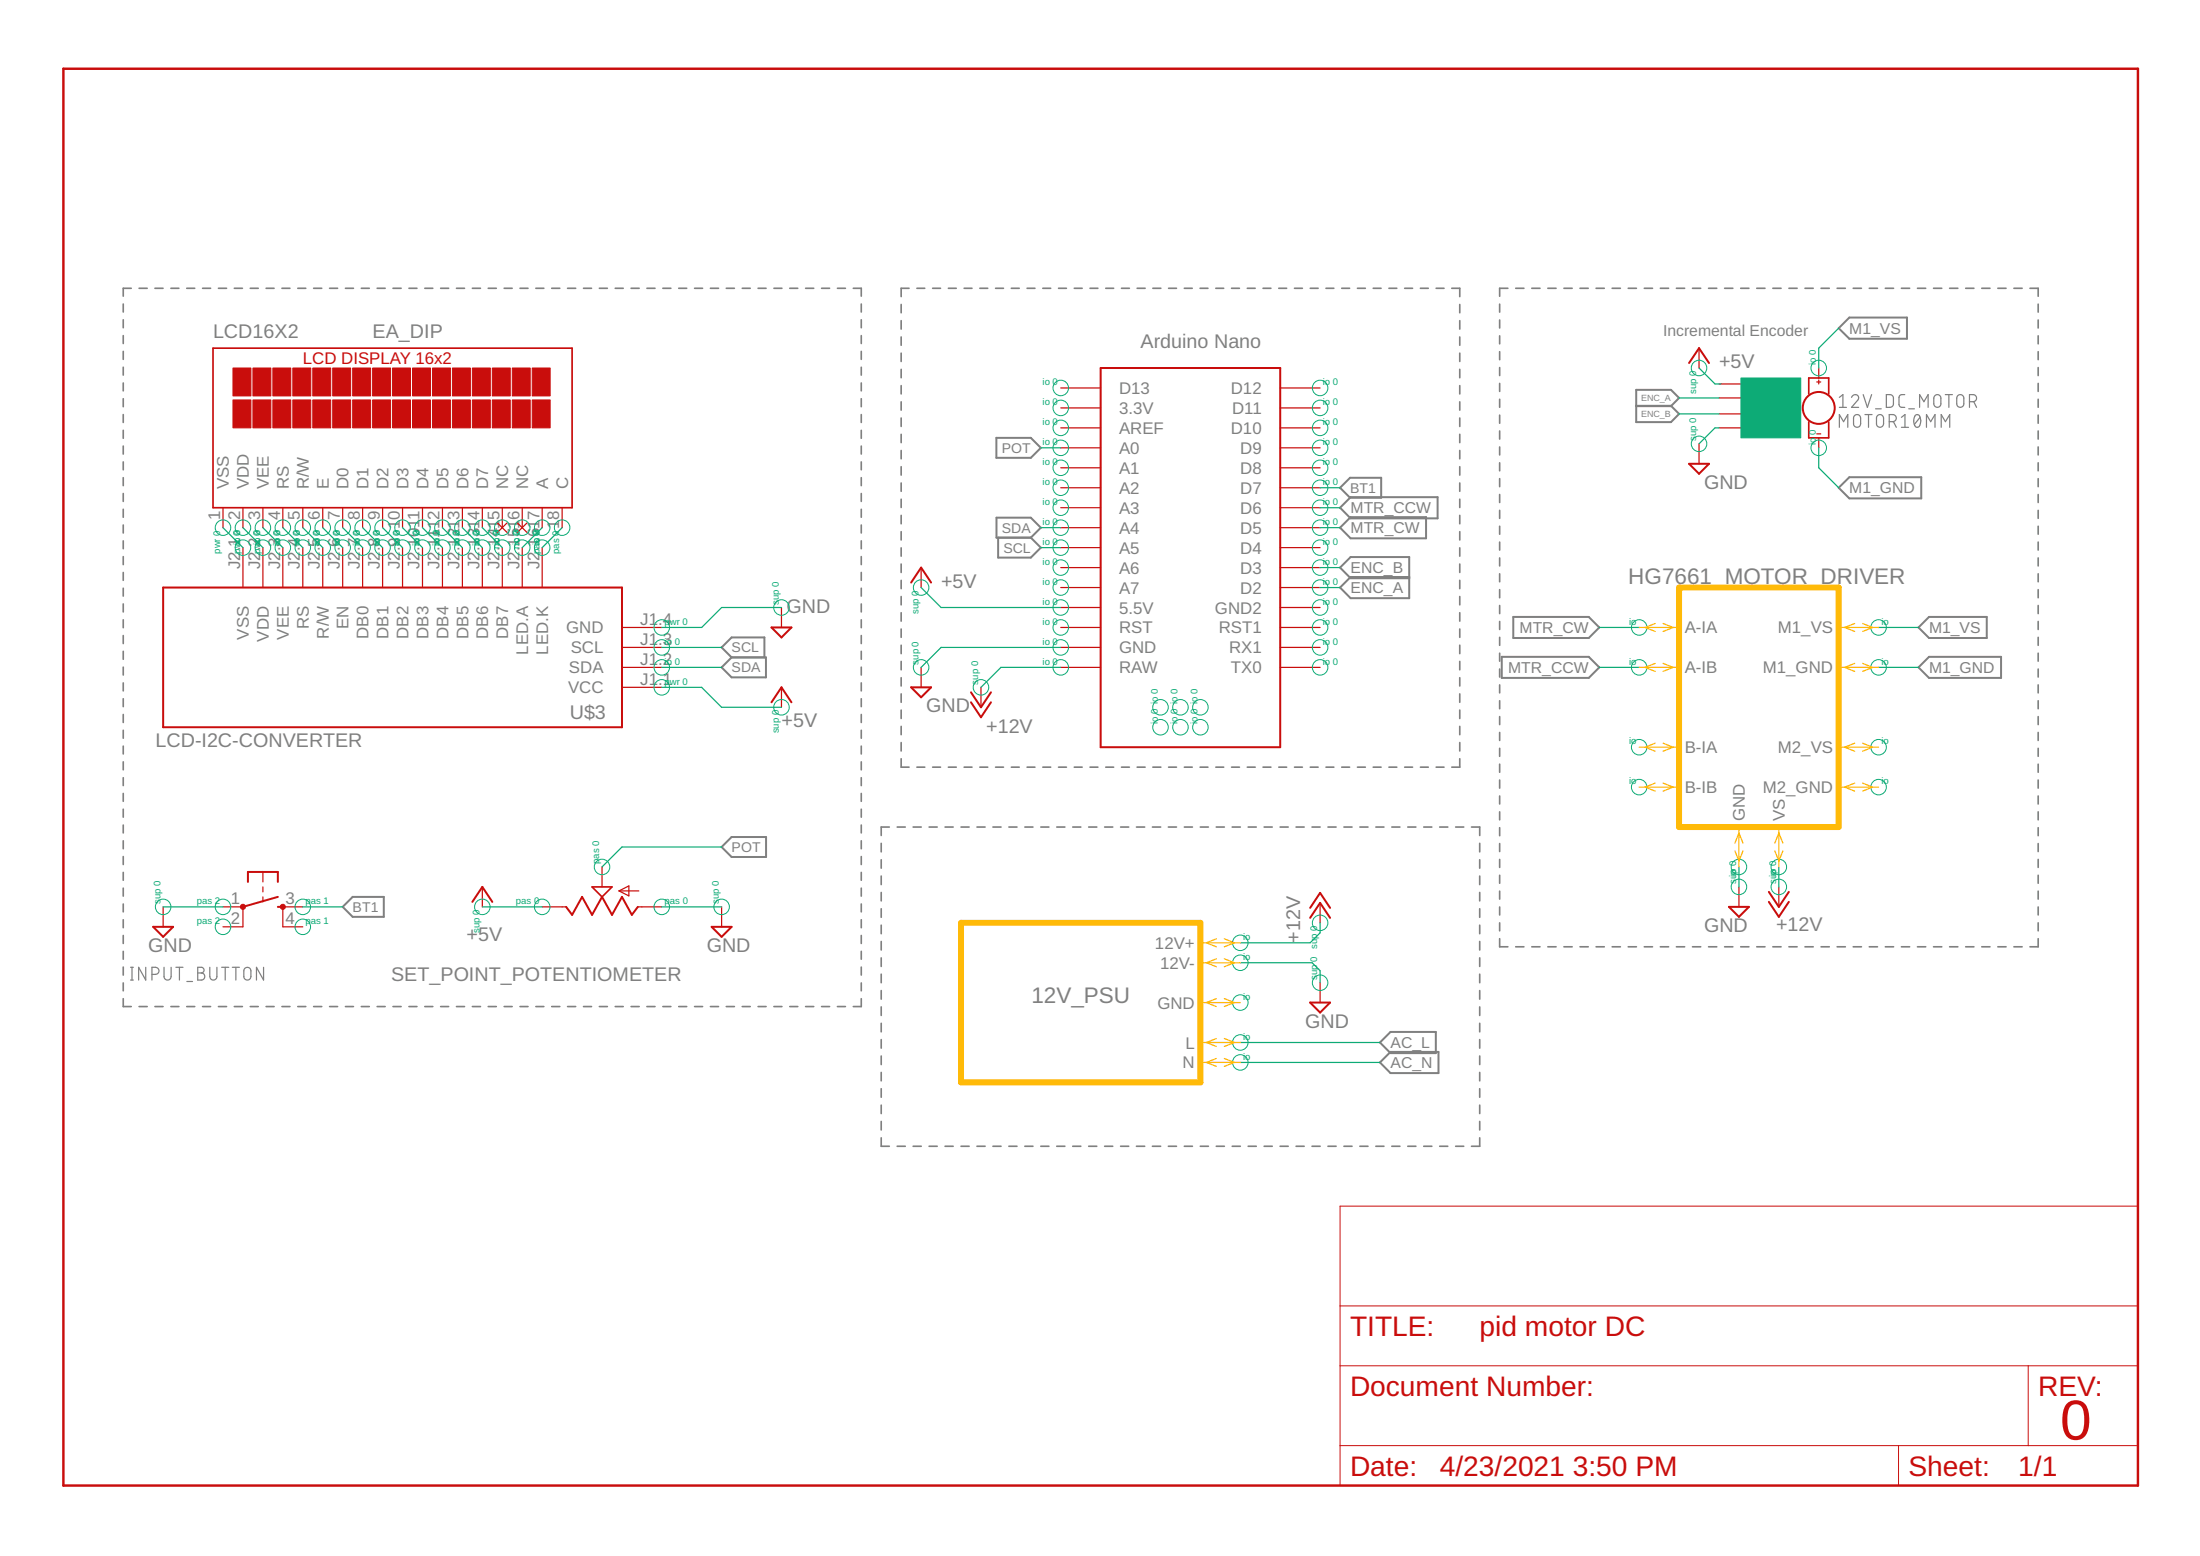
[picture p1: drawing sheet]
<svg xmlns="http://www.w3.org/2000/svg" width="420mm" height="297mm" viewBox="0 0 420 297" stroke-linecap="round" stroke-linejoin="round" font-family="sans-serif">
<g fill="none" stroke="#808080" stroke-width=".32">
<path d="M23.5 58v1.6M25.1 55h-1.6v1.5M26.6 55h1.5M29.6 55h1.5M32.6 55h1.6M35.7 55h1.5M38.7 55h1.5M41.7 55h1.6M44.7 55h1.6M47.8 55h1.5M50.8 55h1.5M53.8 55h1.6"/>
<path d="M56.9 55h1.5M59.9 55h1.5M62.9 55h1.6M66 55h1.5M69 55h1.5M72 55h1.6M75.1 55h1.5M78.1 55h1.5M81.1 55h1.6M84.2 55h1.5M87.2 55h1.5M90.2 55h1.6"/>
<path d="M93.2 55h1.6M96.3 55h1.5M99.3 55h1.5M102.3 55h1.6M105.4 55h1.5M108.4 55h1.5M111.4 55h1.6M114.5 55h1.5M117.5 55h1.5M120.5 55h1.6M123.5 55h1.6M126.6 55h1.5"/>
<path d="M129.6 55h1.5M132.7 55h1.5M135.7 55h1.5M138.7 55h1.6M141.8 55h1.5M144.8 55h1.5M147.8 55h1.5M150.8 55h1.6M153.9 55h1.5M156.9 55h1.5M159.9 55h1.6M163 55h1.5v1.5"/>
<path d="M164.5 58v1.6M172.1 58.1v1.6M173.6 55h-1.5v1.6M175.1 55h1.5M178.1 55h1.5M181.1 55h1.5M184.1 55h1.5M187.1 55h1.5M190.1 55h1.5M193.1 55h1.5M196.2 55h1.5M199.2 55h1.5"/>
<path d="M202.2 55h1.5M205.2 55h1.5M208.2 55h1.5M211.2 55h1.5M214.2 55h1.5M217.2 55h1.5M220.2 55h1.5M223.2 55h1.5M226.2 55h1.5M229.2 55h1.5M232.2 55h1.5M235.2 55h1.5"/>
<path d="M238.2 55h1.5M241.2 55h1.5M244.2 55h1.5M247.2 55h1.5M250.2 55h1.5M253.2 55h1.5M256.2 55h1.5M259.2 55h1.6M262.3 55h1.5M265.3 55h1.5M268.3 55h1.5M271.3 55h1.5"/>
<path d="M274.3 55h1.5M277.3 55h1.5v1.6M278.8 58.1v1.6M286.4 58.1v1.5M288 55h-1.6v1.6M289.5 55h1.5M292.5 55h1.6M295.6 55h1.6M298.7 55h1.5M301.8 55h1.5M304.8 55h1.6M307.9 55h1.6"/>
<path d="M311 55h1.5M314 55h1.6M317.1 55h1.6M320.2 55h1.5M323.2 55h1.6M326.3 55h1.6M329.4 55h1.5M332.4 55h1.6M335.5 55h1.6M338.6 55h1.5M341.7 55h1.5M344.7 55h1.6"/>
<path d="M347.8 55h1.6M350.9 55h1.5M353.9 55h1.6M357 55h1.6M360.1 55h1.5M363.1 55h1.6M366.2 55h1.6M369.3 55h1.5M372.3 55h1.6M375.4 55h1.6M378.5 55h1.5M381.6 55h1.5"/>
<path d="M384.6 55h1.6M387.7 55h1.6v1.6M389.3 58.1v1.5M23.5 61v1.6M23.5 64.1v1.5M23.5 67.1v1.5M23.5 70.1v1.5M23.5 73.1v1.5M23.5 76.1v1.5M23.5 79.1v1.5M164.5 61v1.6M164.5 64.1v1.5"/>
<path d="M164.5 67.1v1.5M164.5 70.1v1.5M164.5 73.1v1.5M164.5 76.1v1.5M164.5 79.1v1.5M172.1 61.2v1.6M172.1 64.3v1.6M172.1 67.4v1.6M172.1 70.5v1.6M172.1 73.6v1.6M172.1 76.7v1.6M172.1 79.8v1.6"/>
<path d="M278.8 61.2v1.6M278.8 64.3v1.6M278.8 67.4v1.6M278.8 70.5v1.6M278.8 73.6v1.6M278.8 76.7v1.6M278.8 79.8v1.6M286.4 61.1v1.5M286.4 64.1v1.5M286.4 67.1v1.6M286.4 70.2v1.5M286.4 73.2v1.5"/>
<path d="M286.4 76.2v1.5M286.4 79.2v1.6M389.3 61.1v1.5M389.3 64.1v1.5M389.3 67.1v1.6M389.3 70.2v1.5M389.3 73.2v1.5M389.3 76.2v1.5M389.3 79.2v1.6M23.5 82.1v1.6M23.5 85.2v1.5M23.5 88.2v1.5"/>
<path d="M23.5 91.2v1.5M23.5 94.2v1.5M23.5 97.2v1.5M164.5 82.1v1.6M164.5 85.2v1.5M164.5 88.2v1.5M164.5 91.2v1.5M164.5 94.2v1.5M164.5 97.2v1.5M172.1 82.9v1.6M172.1 86v1.6M172.1 89.1v1.6"/>
<path d="M172.1 92.2v1.6M172.1 95.3v1.6M172.1 98.4v1.6M278.8 82.9v1.6M278.8 86v1.6M278.8 89.1v1.6M278.8 92.2v1.6M278.8 95.3v1.6M278.8 98.4v1.6M286.4 82.3v1.5M286.4 85.3v1.5M286.4 88.3v1.6"/>
<path d="M286.4 91.4v1.5M286.4 94.4v1.5M286.4 97.4v1.6M389.3 82.3v1.5M389.3 85.3v1.5M389.3 88.3v1.6M389.3 91.4v1.5M389.3 94.4v1.5M389.3 97.4v1.6M23.5 100.2v1.5M23.5 103.3v1.5M23.5 106.3v1.5"/>
<path d="M23.5 109.3v1.5M23.5 112.3v1.5M23.5 115.3v1.5M23.5 118.3v1.5M164.5 100.2v1.5M164.5 103.3v1.5M164.5 106.3v1.5M164.5 109.3v1.5M164.5 112.3v1.5M164.5 115.3v1.5M164.5 118.3v1.5M172.1 101.5v1.6"/>
<path d="M172.1 104.6v1.6M172.1 107.7v1.6M172.1 110.8v1.6M172.1 113.9v1.6M172.1 117v1.6M278.8 101.5v1.6M278.8 104.6v1.6M278.8 107.7v1.6M278.8 110.8v1.6M278.8 113.9v1.6M278.8 117v1.6M286.4 100.5v1.5"/>
<path d="M286.4 103.5v1.5M286.4 106.5v1.5M286.4 109.5v1.6M286.4 112.6v1.5M286.4 115.6v1.5M286.4 118.6v1.6M389.3 100.5v1.5M389.3 103.5v1.5M389.3 106.5v1.5M389.3 109.5v1.6M389.3 112.6v1.5M389.3 115.6v1.5"/>
<path d="M389.3 118.6v1.6M23.5 121.3v1.6M23.5 124.3v1.6M23.5 127.4v1.5M23.5 130.4v1.5M23.5 133.4v1.5M23.5 136.4v1.5M23.5 139.4v1.5M164.5 121.3v1.6M164.5 124.3v1.6M164.5 127.4v1.5M164.5 130.4v1.5"/>
<path d="M164.5 133.4v1.5M164.5 136.4v1.5M164.5 139.4v1.5M172.1 120.1v1.6M172.1 123.2v1.6M172.1 126.3v1.6M172.1 129.4v1.6M172.1 132.5v1.6M172.1 135.6v1.6M172.1 138.7v1.6M278.8 120.1v1.6M278.8 123.2v1.6"/>
<path d="M278.8 126.3v1.6M278.8 129.4v1.6M278.8 132.5v1.6M278.8 135.6v1.6M278.8 138.7v1.6M286.4 121.7v1.5M286.4 124.7v1.5M286.4 127.7v1.5M286.4 130.7v1.6M286.4 133.8v1.5M286.4 136.8v1.5M286.4 139.8v1.6"/>
<path d="M389.3 121.7v1.5M389.3 124.7v1.5M389.3 127.7v1.5M389.3 130.7v1.6M389.3 133.8v1.5M389.3 136.8v1.5M389.3 139.8v1.6M23.5 142.4v1.5M23.5 145.4v1.6M23.5 148.5v1.5M23.5 151.5v1.5M23.5 154.5v1.5"/>
<path d="M23.5 157.5v1.5M164.5 142.4v1.5M164.5 145.4v1.6M164.5 148.5v1.5M164.5 151.5v1.5M164.5 154.5v1.5M164.5 157.5v1.5M169.8 157.9h-1.5v1.6M171.3 157.9h1.6M172.1 141.8v1.6M172.1 144.8v1.7h1.5M174.4 157.9h1.5"/>
<path d="M175.1 146.5h1.5M177.4 157.9h1.6M178.1 146.5h1.5M180.5 157.9h1.5M181.1 146.5h1.5M183.5 157.9h1.6M184.1 146.5h1.5M186.6 157.9h1.5M187.1 146.5h1.5M189.6 157.9h1.6M190.1 146.5h1.5M192.7 157.9h1.5"/>
<path d="M193.1 146.5h1.5M195.7 157.9h1.6M196.2 146.5h1.5M198.8 157.9h1.5M199.2 146.5h1.5M201.8 157.9h1.6M202.2 146.5h1.5M204.9 157.9h1.5M205.2 146.5h1.5M207.9 157.9h1.6M208.2 146.5h1.5M211 157.9h1.5"/>
<path d="M211.2 146.5h1.5M214 157.9h1.6M214.2 146.5h1.5M217 157.9h1.6M217.2 146.5h1.5M220.1 157.9h1.6M220.2 146.5h1.5M223.1 157.9h1.6M223.2 146.5h1.5M226.2 157.9h1.5M226.2 146.5h1.5M229.2 146.5h1.5"/>
<path d="M229.2 157.9h1.6M232.2 146.5h1.5M232.3 157.9h1.5M235.2 146.5h1.5M235.3 157.9h1.6M238.2 146.5h1.5M238.4 157.9h1.5M241.2 146.5h1.5M241.4 157.9h1.6M244.2 146.5h1.5M244.5 157.9h1.5M247.2 146.5h1.5"/>
<path d="M247.5 157.9h1.6M250.2 146.5h1.5M250.6 157.9h1.5M253.2 146.5h1.5M253.6 157.9h1.6M256.2 146.5h1.5M256.7 157.9h1.5M259.2 146.5h1.6M259.7 157.9h1.6M262.3 146.5h1.5M262.8 157.9h1.5M265.3 146.5h1.5"/>
<path d="M265.8 157.9h1.6M268.3 146.5h1.5M268.9 157.9h1.5M271.3 146.5h1.5M271.9 157.9h1.6M274.3 146.5h1.5M275 157.9h1.5M278 157.9h1.5M278.8 141.8v1.6M278.8 144.8v1.7h-1.5M281 157.9h1.6v1.6M286.4 142.9v1.5"/>
<path d="M286.4 145.9v1.5M286.4 148.9v1.6M286.4 152v1.5M286.4 155v1.5M286.4 158v1.5M389.3 142.9v1.5M389.3 145.9v1.5M389.3 148.9v1.6M389.3 152v1.5M389.3 155v1.5M389.3 158v1.5M23.5 160.5v1.5"/>
<path d="M23.5 163.5v1.5M23.5 166.5v1.5M23.5 169.5v1.6M23.5 172.6v1.5M23.5 175.6v1.5M23.5 178.6v1.5M164.5 160.5v1.5M164.5 163.5v1.5M164.5 166.5v1.5M164.5 169.5v1.6M164.5 172.6v1.5M164.5 175.6v1.5"/>
<path d="M164.5 178.6v1.5M168.3 161v1.6M168.3 164.1v1.6M168.3 167.2v1.7M168.3 170.4v1.6M168.3 173.5v1.6M168.3 176.6v1.6M168.3 179.7v1.7M282.6 161v1.6M282.6 164.1v1.6M282.6 167.2v1.7M282.6 170.4v1.6"/>
<path d="M282.6 173.5v1.6M282.6 176.6v1.6M282.6 179.7v1.7M286.4 161v1.6M286.4 164.1v1.5M286.4 167.1v1.5M286.4 170.1v1.5M286.4 173.1v1.6M286.4 176.2v1.5M286.4 179.2v1.5h1.6M389.3 161v1.6M389.3 164.1v1.5"/>
<path d="M389.3 167.1v1.5M389.3 170.1v1.5M389.3 173.1v1.6M389.3 176.2v1.5M389.3 179.2v1.5h-1.6M23.5 181.6v1.5M23.5 184.6v1.5M23.5 187.6v1.5M23.5 190.6v1.6h1.6M26.6 192.2h1.5M29.6 192.2h1.5M32.6 192.2h1.6"/>
<path d="M35.7 192.2h1.5M38.7 192.2h1.5M41.7 192.2h1.6M44.7 192.2h1.6M47.8 192.2h1.5M50.8 192.2h1.5M53.8 192.2h1.6M56.9 192.2h1.5M59.9 192.2h1.5M62.9 192.2h1.6M66 192.2h1.5M69 192.2h1.5"/>
<path d="M72 192.2h1.6M75.1 192.2h1.5M78.1 192.2h1.5M81.1 192.2h1.6M84.2 192.2h1.5M87.2 192.2h1.5M90.2 192.2h1.6M93.2 192.2h1.6M96.3 192.2h1.5M99.3 192.2h1.5M102.3 192.2h1.6M105.4 192.2h1.5"/>
<path d="M108.4 192.2h1.5M111.4 192.2h1.6M114.5 192.2h1.5M117.5 192.2h1.5M120.5 192.2h1.6M123.5 192.2h1.6M126.6 192.2h1.5M129.6 192.2h1.5M132.7 192.2h1.5M135.7 192.2h1.5M138.7 192.2h1.6M141.8 192.2h1.5"/>
<path d="M144.8 192.2h1.5M147.8 192.2h1.5M150.8 192.2h1.6M153.9 192.2h1.5M156.9 192.2h1.5M159.9 192.2h1.6M164.5 181.6v1.5M164.5 184.6v1.5M164.5 187.6v1.5M164.5 190.6v1.6h-1.5M168.3 182.9v1.6M168.3 186v1.6"/>
<path d="M168.3 189.1v1.6M168.3 192.2v1.6M168.3 195.3v1.7M168.3 198.5v1.6M282.6 182.9v1.6M282.6 186v1.6M282.6 189.1v1.6M282.6 192.2v1.6M282.6 195.3v1.7M282.6 198.5v1.6M289.5 180.7h1.5M292.5 180.7h1.6"/>
<path d="M295.6 180.7h1.6M298.7 180.7h1.5M301.8 180.7h1.5M304.8 180.7h1.6M307.9 180.7h1.6M311 180.7h1.5M314 180.7h1.6M317.1 180.7h1.6M320.2 180.7h1.5M323.2 180.7h1.6M326.3 180.7h1.6M329.4 180.7h1.5"/>
<path d="M332.4 180.7h1.6M335.5 180.7h1.6M338.6 180.7h1.5M341.7 180.7h1.5M344.7 180.7h1.6M347.8 180.7h1.6M350.9 180.7h1.5M353.9 180.7h1.6M357 180.7h1.6M360.1 180.7h1.5M363.1 180.7h1.6M366.2 180.7h1.6"/>
<path d="M369.3 180.7h1.5M372.3 180.7h1.6M375.4 180.7h1.6M378.5 180.7h1.5M381.6 180.7h1.5M384.6 180.7h1.6M168.3 201.6v1.6M168.3 204.7v1.6M168.3 207.8v1.7M168.3 211v1.6M168.3 214.1v1.6M168.3 217.2v1.6h1.5"/>
<path d="M171.3 218.8h1.6M174.4 218.8h1.5M177.4 218.8h1.6M180.5 218.8h1.5M183.5 218.8h1.6M186.6 218.8h1.5M189.6 218.8h1.6M192.7 218.8h1.5M195.7 218.8h1.6M198.8 218.8h1.5M201.8 218.8h1.6M204.9 218.8h1.5"/>
<path d="M207.9 218.8h1.6M211 218.8h1.5M214 218.8h1.6M217 218.8h1.6M220.1 218.8h1.6M223.1 218.8h1.6M226.2 218.8h1.5M229.2 218.8h1.6M232.3 218.8h1.5M235.3 218.8h1.6M238.4 218.8h1.5M241.4 218.8h1.6"/>
<path d="M244.5 218.8h1.5M247.5 218.8h1.6M250.6 218.8h1.5M253.6 218.8h1.6M256.7 218.8h1.5M259.7 218.8h1.6M262.8 218.8h1.5M265.8 218.8h1.6M268.9 218.8h1.5M271.9 218.8h1.6M275 218.8h1.5M278 218.8h1.5"/>
<path d="M282.6 201.6v1.6M282.6 204.7v1.6M282.6 207.8v1.7M282.6 211v1.6M282.6 214.1v1.6M282.6 217.2v1.6h-1.6"/>
</g>
<g fill="none" stroke="#808080" stroke-width=".23">
<path d="M351.3 75.9l.7-.6v2.5M351.3 77.8h1.3M353.6 75.9a.67 .67 0 0 1 1-.5 .67 .67 0 0 1 .2 1l-1.2 1.4h1.4M354.1 79.4a.68 .68 0 0 1 .8-.2 .68 .68 0 0 1 .4 .6v1.1a.68 .68 0 0 1-.6 .7 .68 .68 0 0 1-.7-.7zM355.8 75.3l.8 2.5 .8-2.5M356.2 79.1h1.3M356.8 79.1v2.5M358.2 78h1.1M358.5 79.4a.68 .68 0 0 1 .8-.2 .68 .68 0 0 1 .4 .6v1.1a.68 .68 0 0 1-.6 .7 .68 .68 0 0 1-.7-.7zM360.3 75.3l.8 .1 .4 .2 .1 .4-.1 1.5a1.19 1.19 0 0 1-1.2 .3zM363.1 79.7l.7-.6v2.5M363.8 75.3l-.7 .1-.3 .1-.1 .4 .1 1.6 .3 .2 .7 .1"/>
<path d="M364.5 78h1.1M365.8 79.3a.56 .56 0 0 1 .6-.1 .56 .56 0 0 1 .3 .6 1.4 1.4 0 0 1-.5 1.8 1.13 1.13 0 0 1-.7-1.5zM366.6 77.8v-2.5l.8 1.4 .8-1.4v2.5M366.7 79.7l-1.1 1.3M369.5 75.6a.66 .66 0 0 1 .7-.2 .66 .66 0 0 1 .5 .6v1.1a.68 .68 0 0 1-.7 .7 .68 .68 0 0 1-.7-.7v-1.1zM371.5 75.3h1.4M372.2 75.3v2.5M373.8 75.6a.68 .68 0 0 1 .8-.2 .68 .68 0 0 1 .5 .6v1.1a.68 .68 0 0 1-.7 .7 .68 .68 0 0 1-.7-.7zM376.1 76.7a1.19 1.19 0 0 0 1.3-.3l.1-.6-.3-.3-1.1-.2v2.5M377 76.7l.5 1.1M351.3 81.6v-2.5l.8 1.4 .8-1.4v2.5M360.8 80.5a1.19 1.19 0 0 0 1.2-.3l.2-.4-.2-.4-.3-.2-.9-.1v2.5"/>
<path d="M361.6 80.5l.6 1.1M363.1 81.6h1.4M367.9 81.6v-2.5l.8 1.4 .8-1.4v2.5M370.7 81.6v-2.5l.8 1.4 .9-1.4v2.5M24.9 187.1h.6M24.9 184.7h.6M25.2 184.7v2.4M27.8 184.7v2.4l-1.3-2.4v2.4M29 186a1.18 1.18 0 0 0 1.2-.3 .67 .67 0 0 0 .1-.7 .67 .67 0 0 0-.6-.3h-.7v2.4M31.3 184.7v1.7a.68 .68 0 0 0 .7 .7 .68 .68 0 0 0 .7-.7v-1.7M33.6 184.7h1.3M34.3 184.7v2.4"/>
<path d="M35.7 187.4h1.1M37.8 184.7h.6a.54 .54 0 0 1 .6 .5 .54 .54 0 0 1-.6 .5 .68 .68 0 0 1 .7 .7 .68 .68 0 0 1-.7 .7h-.6zM37.8 185.7h.6M40.1 184.7v1.7a.68 .68 0 0 0 .6 .7 .68 .68 0 0 0 .7-.7v-1.7M42.3 184.7h1.4M43 184.7v2.4M44.4 184.7h1.3M45 184.7v2.4M46.7 184.9a.68 .68 0 0 1 .8-.2 .68 .68 0 0 1 .4 .6v1.1a.68 .68 0 0 1-.7 .7 .68 .68 0 0 1-.6-.7zM50.3 184.7v2.4l-1.3-2.4v2.4"/>
</g>
<g fill="none" stroke="#808080" stroke-width=".38">
<path d="M312.5 77.5h6.6l1.6 1.5-1.6 1.6h-6.6v-6.2h6.6l1.6 1.6-1.6 1.5h-6.6M351.2 62.7l2-2.1h11v4.1h-11zM190.3 83.6h6.6l1.9 1.9-1.9 1.9h-6.6zM190.3 98.8h6.6l1.9 1.9-1.9 1.9h-6.6zM255.9 93.1l1.9-1.9h6v3.8h-6zM255.9 96.9l2-2h16.7v4.1h-16.7zM351.2 93.1l2-2h13.7v4h-13.7zM190.6 102.6v3.8h6.3l1.9-1.9-1.9-1.9M255.9 100.7l2-2h14.5v4.1h-14.5zM269.1 110.2h-11.2l-2 2 2 2h11.2v-7.9h-11.2l-2 2.1 2 2h11.2M289 117.8h14.4l2 2-2 2h-14.4zM366.4 119.8l2-2h11v4h-11z"/>
<path d="M137.8 127.4l1.9-1.9h6.6v3.8h-6.6zM139.7 125.5l-1.9-1.9 1.9-1.9h6.3v3.8M286.8 125.4h16.6l2 2-2 2h-16.6zM366.4 127.4l2-2h13.8v4h-13.8zM65.4 173.1l2-1.9h5.9v3.8h-5.9zM137.8 161.7l1.9-1.9h6.6v3.8h-6.6zM263.5 199l2.1-2h8.6v4h-8.6zM263.5 202.8l2.1-2h9.1v4.1h-9.1z"/>
</g>
<g fill="none" stroke="#c90d0c" stroke-width=".23">
<path d="M202.6 77.9h7.6M202.6 74.1h7.6M244.5 77.9h7.6M244.5 74.1h7.6M324.5 66.5v3.8M328.3 73.3h4.2M328.3 76h4.2M328.3 79h4.2M347 72.9h.7M347.3 70.3v1.9M347.3 72.5v.8M42.6 96.9v3.8"/>
<path d="M46.4 96.9v3.8M50.2 96.9v3.8M54 96.9v3.8M57.8 96.9v3.8M61.6 96.9v3.8M65.4 96.9v3.8M69.3 96.9v3.8M73.1 96.9v3.8M76.9 96.9v3.8M80.7 96.9v3.8M84.5 96.9v3.8M88.3 96.9v3.8"/>
<path d="M92.1 96.9v3.8M95 99.8l1.8 1.8M95.9 96.9v3.8M96.8 99.8l-1.8 1.8M98.8 99.8l1.8 1.8M99.7 96.9v3.8M100.6 99.8l-1.8 1.8M103.5 96.9v3.8M107.4 96.9v3.8M202.6 81.7h7.6M202.6 96.9h7.6M202.6 93.1h7.6"/>
<path d="M202.6 89.3h7.6M202.6 85.5h7.6M244.5 81.7h7.6M244.5 96.9h7.6M244.5 93.1h7.6M244.5 89.3h7.6M244.5 85.5h7.6M324.5 84.7v3.8M328.3 81.7h4.2M347 82.8h.7M347.3 83.6v1.9M46.4 104.5v7.7"/>
<path d="M50.2 104.5v7.7M54 104.5v7.7M57.8 104.5v7.7M61.6 104.5v7.7M65.4 104.5v7.7M69.3 104.5v7.7M73.1 104.5v7.7M76.9 104.5v7.7M80.7 104.5v7.7M84.5 104.5v7.7M88.3 104.5v7.7M92.1 104.5v7.7"/>
<path d="M95.9 104.5v7.7M99.7 104.5v7.7M103.5 104.5v7.7M118.8 119.8h7.6M149.2 116v3.8M175.9 108.4v3.8M202.6 119.8h7.6M202.6 116h7.6M202.6 112.2h7.6M202.6 108.4h7.6M202.6 104.5h7.6M202.6 100.7h7.6"/>
<path d="M244.5 119.8h7.6M244.5 116h7.6M244.5 112.2h7.6M244.5 108.4h7.6M244.5 104.5h7.6M244.5 100.7h7.6M118.8 127.4h7.6M118.8 123.6h7.6M118.8 131.2h7.6M149.2 131.2v3.8M175.9 127.4v3.8M187.3 131.2v3.8"/>
<path d="M202.6 127.4h7.6M202.6 123.6h7.6M244.5 127.4h7.6M244.5 123.6h7.6M31.2 173.1v3.8M42.6 173.1h3.8v3.8h-3.8M50.2 166.5v1.9M50.2 169.3v1M50.2 171.2v1M57.8 173.1h-3.8v3.8h3.8M92.1 169.3v3.8M103.5 173.1h4.6"/>
<path d="M115 165.5v3.8M118.2 170.1h3.8M118.2 170.1l1.9-1v1.9zM121.8 173.1h4.6M137.8 173.1v3.8M252.1 172.4v3.8M332.1 169.3v3.8M339.7 169.3v3.8M252.1 187.6v3.8"/>
</g>
<g fill="none" stroke="#c90d0c" stroke-width=".38">
<path d="M210.2 70.3h34.3v72.3h-34.3zM322.6 69.3l1.9-2.8 1.9 2.8M322.6 88.5h3.8l-1.9 1.9zM31.2 112.2h87.6v26.6h-87.6zM147.3 119.8h3.9l-2 1.9zM174 111.2l1.9-2.8 1.9 2.8M147.3 134.1l1.9-2.9 2 2.9M174 131.2h3.8l-1.9 1.9zM185.4 132.2l1.9 2.8 2-2.8M185.4 134.1l1.9 2.8 2-2.8M29.3 176.9h3.8l-1.9 1.9zM47.3 168.4v-1.9h5.8v1.9"/>
<path d="M53.1 173.1h.9M53.1 171.2l-6.7 1.9M90.2 172.2l1.9-2.9 1.9 2.9M108.1 173.1l1.2 1.5 1.9-3.4 1.9 3.4 1.9-3.4 1.9 3.4 1.9-3.4 1.9 3.4 1.1-1.5M135.9 176.9h3.8l-1.9 1.9zM250.2 175.2l1.9-2.8 1.9 2.8M250.2 173.3l1.9-2.8 1.9 2.8M330.2 173.1h3.8l-1.9 1.9zM337.8 170.3l1.9 2.8 1.9-2.8M337.8 172.2l1.9 2.8 1.9-2.8M250.2 191.4h3.8l-1.9 1.9z"/>
<circle cx="347.3" cy="77.9" r="3"/>
</g>
<path d="M40.7 66.5h68.6v30.4h-68.6zM345.4 75.2v-3h3.8v3M345.4 80.5v3.1h3.8v-3.1M113.1 169.3h3.8l-1.9 1.9z" fill="none" stroke="#c90d0c" stroke-width=".32"/>
<g fill="#c90d0c" stroke="#c90d0c" stroke-width=".19">
<path d="M44.5 70.3h3.4v5.3h-3.4z"/>
<path d="M44.5 76.3h3.4v5.4h-3.4z"/>
<path d="M48.3 70.3h3.4v5.3h-3.4z"/>
<path d="M48.3 76.3h3.4v5.4h-3.4z"/>
<path d="M52.1 70.3h3.4v5.3h-3.4z"/>
<path d="M52.1 76.3h3.4v5.4h-3.4z"/>
<path d="M55.9 70.3h3.5v5.3h-3.5z"/>
<path d="M55.9 76.3h3.5v5.4h-3.5z"/>
<path d="M59.7 70.3h3.5v5.3h-3.5z"/>
<path d="M59.7 76.3h3.5v5.4h-3.5z"/>
<path d="M63.5 70.3h3.5v5.3h-3.5z"/>
<path d="M63.5 76.3h3.5v5.4h-3.5z"/>
<path d="M67.4 70.3h3.4v5.3h-3.4z"/>
<path d="M67.4 76.3h3.4v5.4h-3.4z"/>
<path d="M71.2 70.3h3.4v5.3h-3.4z"/>
<path d="M71.2 76.3h3.4v5.4h-3.4z"/>
<path d="M75 70.3h3.4v5.3h-3.4z"/>
<path d="M75 76.3h3.4v5.4h-3.4z"/>
<path d="M78.8 70.3h3.4v5.3h-3.4z"/>
<path d="M78.8 76.3h3.4v5.4h-3.4z"/>
<path d="M82.6 70.3h3.4v5.3h-3.4z"/>
<path d="M82.6 76.3h3.4v5.4h-3.4z"/>
<path d="M86.4 70.3h3.4v5.3h-3.4z"/>
<path d="M86.4 76.3h3.4v5.4h-3.4z"/>
<path d="M90.2 70.3h3.4v5.3h-3.4z"/>
<path d="M90.2 76.3h3.4v5.4h-3.4z"/>
<path d="M94 70.3h3.5v5.3h-3.5z"/>
<path d="M94 76.3h3.5v5.4h-3.5z"/>
<path d="M97.8 70.3h3.5v5.3h-3.5z"/>
<path d="M97.8 76.3h3.5v5.4h-3.5z"/>
<path d="M101.6 70.3h3.5v5.3h-3.5z"/>
<path d="M101.6 76.3h3.5v5.4h-3.5z"/>
</g>
<g fill="#c90d0c" stroke="#c90d0c" stroke-width=".19">
<circle cx="46.4" cy="173.1" r=".49"/>
<circle cx="54" cy="173.1" r=".5"/>
</g>
<path d="M12.1 13.1h396.2v270.5h-396.2z" fill="none" stroke="#c90d0c" stroke-width=".47"/>
<path d="M255.9 230.3h152.4v53.3h-152.4zM255.9 249.3h152.4M255.9 260.7h152.4M255.9 276h152.4M362.6 276v7.6M387.3 260.7v15.3" fill="none" stroke="#c90d0c" stroke-width=".19"/>
<g fill="none" stroke="#0dab76" stroke-width=".19">
<circle cx="202.6" cy="74.1" r="1.48"/>
<circle cx="202.6" cy="77.9" r="1.48"/>
<circle cx="252.1" cy="74.1" r="1.48"/>
<circle cx="252.1" cy="77.9" r="1.48"/>
<circle cx="324.5" cy="70.3" r="1.48"/>
<circle cx="347.3" cy="70.3" r="1.48"/>
<circle cx="202.6" cy="89.3" r="1.48"/>
<circle cx="202.6" cy="93.1" r="1.48"/>
<circle cx="202.6" cy="96.9" r="1.48"/>
<circle cx="202.6" cy="81.7" r="1.48"/>
<circle cx="202.6" cy="85.5" r="1.48"/>
<circle cx="252.1" cy="93.1" r="1.48"/>
<circle cx="252.1" cy="96.9" r="1.48"/>
<circle cx="252.1" cy="89.3" r="1.48"/>
<circle cx="252.1" cy="81.7" r="1.48"/>
<circle cx="252.1" cy="85.5" r="1.48"/>
<circle cx="324.5" cy="84.7" r="1.48"/>
<circle cx="347.3" cy="85.5" r="1.48"/>
<circle cx="42.6" cy="100.7" r="1.48"/>
<circle cx="46.4" cy="104.5" r="1.48"/>
<circle cx="46.4" cy="100.7" r="1.48"/>
<circle cx="50.2" cy="100.7" r="1.48"/>
<circle cx="50.2" cy="104.5" r="1.48"/>
<circle cx="54" cy="100.7" r="1.48"/>
<circle cx="54" cy="104.5" r="1.48"/>
<circle cx="57.8" cy="104.5" r="1.48"/>
<circle cx="57.8" cy="100.7" r="1.48"/>
<circle cx="61.6" cy="100.7" r="1.48"/>
<circle cx="61.6" cy="104.5" r="1.48"/>
<circle cx="65.4" cy="100.7" r="1.48"/>
<circle cx="65.4" cy="104.5" r="1.48"/>
<circle cx="69.3" cy="104.5" r="1.48"/>
<circle cx="69.3" cy="100.7" r="1.48"/>
<circle cx="73.1" cy="100.7" r="1.48"/>
<circle cx="73.1" cy="104.5" r="1.48"/>
<circle cx="76.9" cy="104.5" r="1.48"/>
<circle cx="76.9" cy="100.7" r="1.48"/>
<circle cx="80.7" cy="104.5" r="1.48"/>
<circle cx="80.7" cy="100.7" r="1.48"/>
<circle cx="84.5" cy="104.5" r="1.48"/>
<circle cx="84.5" cy="100.7" r="1.48"/>
<circle cx="88.3" cy="100.7" r="1.48"/>
<circle cx="88.3" cy="104.5" r="1.48"/>
<circle cx="92.1" cy="100.7" r="1.48"/>
<circle cx="92.1" cy="104.5" r="1.48"/>
<circle cx="95.9" cy="104.5" r="1.48"/>
<circle cx="95.9" cy="100.7" r="1.48"/>
<circle cx="99.7" cy="100.7" r="1.48"/>
<circle cx="99.7" cy="104.5" r="1.48"/>
<circle cx="103.5" cy="104.5" r="1.48"/>
<circle cx="103.5" cy="100.7" r="1.48"/>
<circle cx="107.4" cy="100.7" r="1.48"/>
<circle cx="126.4" cy="119.8" r="1.48"/>
<circle cx="149.2" cy="116" r="1.48"/>
<circle cx="175.9" cy="112.2" r="1.48"/>
<circle cx="202.6" cy="108.4" r="1.48"/>
<circle cx="202.6" cy="104.5" r="1.48"/>
<circle cx="202.6" cy="116" r="1.48"/>
<circle cx="202.6" cy="100.7" r="1.48"/>
<circle cx="202.6" cy="119.8" r="1.48"/>
<circle cx="202.6" cy="112.2" r="1.48"/>
<circle cx="252.1" cy="119.8" r="1.48"/>
<circle cx="252.1" cy="112.2" r="1.48"/>
<circle cx="252.1" cy="104.5" r="1.48"/>
<circle cx="252.1" cy="116" r="1.48"/>
<circle cx="252.1" cy="108.4" r="1.48"/>
<circle cx="252.1" cy="100.7" r="1.48"/>
<circle cx="313.1" cy="119.8" r="1.48"/>
<circle cx="358.8" cy="119.8" r="1.48"/>
<circle cx="126.4" cy="131.2" r="1.48"/>
<circle cx="126.4" cy="123.6" r="1.48"/>
<circle cx="126.4" cy="127.4" r="1.48"/>
<circle cx="149.2" cy="135" r="1.48"/>
<circle cx="175.9" cy="127.4" r="1.48"/>
<circle cx="187.3" cy="131.2" r="1.48"/>
<circle cx="202.6" cy="127.4" r="1.48"/>
<circle cx="202.6" cy="123.6" r="1.48"/>
<circle cx="221.6" cy="135" r="1.48"/>
<circle cx="221.6" cy="138.8" r="1.48"/>
<circle cx="225.4" cy="135" r="1.48"/>
<circle cx="225.4" cy="138.8" r="1.48"/>
<circle cx="229.3" cy="135" r="1.48"/>
<circle cx="229.3" cy="138.8" r="1.48"/>
<circle cx="252.1" cy="123.6" r="1.48"/>
<circle cx="252.1" cy="127.4" r="1.48"/>
<circle cx="313.1" cy="127.4" r="1.48"/>
<circle cx="358.8" cy="127.4" r="1.48"/>
<circle cx="313.1" cy="150.3" r="1.48"/>
<circle cx="313.1" cy="142.6" r="1.48"/>
<circle cx="358.8" cy="142.6" r="1.48"/>
<circle cx="358.8" cy="150.3" r="1.48"/>
<circle cx="31.2" cy="173.1" r="1.48"/>
<circle cx="42.6" cy="176.9" r="1.48"/>
<circle cx="42.6" cy="173.1" r="1.48"/>
<circle cx="57.8" cy="176.9" r="1.48"/>
<circle cx="57.8" cy="173.1" r="1.48"/>
<circle cx="92.1" cy="173.1" r="1.48"/>
<circle cx="103.5" cy="173.1" r="1.48"/>
<circle cx="115" cy="165.5" r="1.48"/>
<circle cx="126.4" cy="173.1" r="1.48"/>
<circle cx="137.8" cy="173.1" r="1.48"/>
<circle cx="236.9" cy="180" r="1.48"/>
<circle cx="252.1" cy="176.2" r="1.48"/>
<circle cx="332.1" cy="169.3" r="1.48"/>
<circle cx="332.1" cy="165.5" r="1.48"/>
<circle cx="339.7" cy="165.5" r="1.48"/>
<circle cx="339.7" cy="169.3" r="1.48"/>
<circle cx="236.9" cy="183.8" r="1.48"/>
<circle cx="236.9" cy="191.4" r="1.48"/>
<circle cx="236.9" cy="199" r="1.48"/>
<circle cx="252.1" cy="187.6" r="1.48"/>
<circle cx="236.9" cy="202.8" r="1.48"/>
</g>
<path d="M332.5 72.2h11.4v11.4h-11.4z" fill="#0dab76" stroke="#0dab76" stroke-width=".19"/>
<g fill="none" stroke="#0dab76" stroke-width=".23">
<path d="M320.7 76h7.6M320.7 79h7.6M324.5 70.3l3 3h1.2M351.2 62.7l-3.9 3.8v3.8M198.8 85.5h3.8M252.1 93.1h3.8M252.1 96.9h3.8M328.3 81.7h-.8l-3 3M347.3 85.5v3.8l3.9 3.8M42.6 100.7l3.8 3.8M46.4 100.7l3.8 3.8M50.2 100.7l3.8 3.8"/>
<path d="M54 100.7l3.8 3.8M57.8 100.7l3.8 3.8M61.6 100.7l3.8 3.8M65.4 100.7l3.9 3.8M69.3 100.7l3.8 3.8M73.1 100.7l3.8 3.8M76.9 100.7l3.8 3.8M80.7 100.7l3.8 3.8M84.5 100.7l3.8 3.8M88.3 100.7l3.8 3.8M92.1 100.7l3.8 3.8M103.5 100.7l-3.8 3.8"/>
<path d="M107.4 100.7l-3.9 3.8M149.2 116h-11.4l-3.8 3.8h-7.6M175.9 112.2l3.8 3.8h22.9M198.8 100.7h3.8M198.8 104.5h3.8M252.1 100.7h3.8M252.1 112.2h3.8M252.1 108.4h3.8M305.4 119.8h7.7M358.8 119.8h7.6M126.4 127.4h11.4M126.4 123.6h11.4"/>
<path d="M126.4 131.2h7.6l3.8 3.8h11.4M202.6 127.4h-11.4l-3.9 3.8M202.6 123.6h-22.9l-3.8 3.8M305.4 127.4h7.7M358.8 127.4h7.6M31.2 173.1h11.4M57.8 173.1h7.6M92.1 173.1h11.4M126.4 173.1h11.4M137.8 161.7h-19l-3.8 3.8M252.1 176.2v1.9l-1.9 1.9h-13.3M332.1 165.5v3.8"/>
<path d="M339.7 165.5v3.8M236.9 183.8h13.7l1.5 1.5v2.3M236.9 199h26.6M236.9 202.8h26.6"/>
</g>
<path d="M320.7 112.2h30.5v45.7h-30.5zM183.5 176.2h45.8v30.4h-45.8z" fill="none" stroke="#ffba08" stroke-width="1.1"/>
<g fill="none" stroke="#ffba08" stroke-width=".23">
<path d="M313.1 119.8h7.6M316.1 119l-1.9 .8 1.9 .7M317.6 119l1.9 .8-1.9 .7M351.2 119.8h7.6M354.2 119l-1.9 .8 1.9 .7M355.7 119l1.9 .8-1.9 .7M313.1 127.4h7.6M316.1 126.6l-1.9 .8 1.9 .8M317.6 126.6l1.9 .8-1.9 .8M351.2 127.4h7.6M354.2 126.6l-1.9 .8 1.9 .8M355.7 126.6l1.9 .8-1.9 .8"/>
<path d="M313.1 142.6h7.6M313.1 150.3h7.6M316.1 141.9l-1.9 .7 1.9 .8M316.1 149.5l-1.9 .8 1.9 .7M317.6 141.9l1.9 .7-1.9 .8M317.6 149.5l1.9 .8-1.9 .7M332.1 157.9v7.6M339.7 157.9v7.6M351.2 142.6h7.6M351.2 150.3h7.6M354.2 141.9l-1.9 .7 1.9 .8M354.2 149.5l-1.9 .8 1.9 .7"/>
<path d="M355.7 141.9l1.9 .7-1.9 .8M355.7 149.5l1.9 .8-1.9 .7M229.3 180h7.6M232.3 179.2l-1.9 .8 1.9 .7M233.8 179.2l1.9 .8-1.9 .7M331.3 160.9l.8-1.9 .8 1.9M331.3 162.5l.8 1.9 .8-1.9M339 160.9l.7-1.9 .8 1.9M339 162.5l.7 1.9 .8-1.9M229.3 183.8h7.6M229.3 199h7.6M229.3 191.4h7.6"/>
<path d="M232.3 183l-1.9 .8 1.9 .8M232.3 198.2l-1.9 .8 1.9 .8M232.3 190.6l-1.9 .8 1.9 .8M233.8 183l1.9 .8-1.9 .8M233.8 198.2l1.9 .8-1.9 .8M233.8 190.6l1.9 .8-1.9 .8M229.3 202.8h7.6M232.3 202.1l-1.9 .7 1.9 .8M233.8 202.1l1.9 .7-1.9 .8"/>
</g>
<text font-size="10.8" fill="#c90d0c" x="393.4" y="274.8">0</text>
<g font-size="5.4" fill="#c90d0c">
<text x="257.8" y="255">TITLE:</text>
<text x="282.6" y="255">pid motor DC</text>
<text x="257.8" y="266.4">Document Number:</text>
<text x="389.3" y="266.4">REV:</text>
<text x="257.8" y="281.7">Date:</text>
<text x="275" y="281.7">4/23/2021</text>
<text x="300.4" y="281.7">3:50 PM</text>
<text x="364.5" y="281.7">Sheet:</text>
<text x="385.4" y="281.7">1/1</text>
</g>
<g font-size="4.3" fill="#808080">
<text x="311" y="111.4">HG7661_MOTOR_DRIVER</text>
<text x="197" y="191.4">12V_PSU</text>
</g>
<g font-size="3.8" fill="#808080">
<text x="40.7" y="64.5">LCD16X2</text>
<text x="71.2" y="64.5">EA_DIP</text>
<text x="217.8" y="66.5">Arduino Nano</text>
<text x="328.3" y="70.3">+5V</text>
<text x="325.4" y="93.3">GND</text>
<text x="179.7" y="112.2">+5V</text>
<text x="150.2" y="116.9">GND</text>
<text x="108.8" y="137.3">U$3</text>
<text x="176.9" y="136">GND</text>
<text x="29.7" y="142.6">LCD-I2C-CONVERTER</text>
<text x="149.3" y="138.8">+5V</text>
<text x="188.3" y="140">+12V</text>
<text x="89.1" y="179.6">+5V</text>
<text x="248.3" y="180" transform="rotate(-90 248.3 180)">+12V</text>
<text x="325.4" y="177.9">GND</text>
<text x="339.2" y="177.7">+12V</text>
<text x="28.3" y="181.7">GND</text>
<text x="135" y="181.7">GND</text>
<text x="74.7" y="187.2">SET_POINT_POTENTIOMETER</text>
<text x="249.3" y="196.2">GND</text>
</g>
<text font-size="3.2" fill="#c90d0c" x="57.8" y="69.5">LCD DISPLAY 16x2</text>
<g font-size="3.2" fill="#808080">
<text x="213.7" y="75.2">D13</text>
<text x="235.1" y="75.2">D12</text>
<text x="213.7" y="79">3.3V</text>
<text x="213.7" y="82.8">AREF</text>
<text x="235.1" y="82.8">D10</text>
<text x="235.3" y="79">D11</text>
<text x="213.7" y="86.6">A0</text>
<text x="236.9" y="86.6">D9</text>
<text x="43.7" y="93.4" transform="rotate(-90 43.7 93.4)">VSS</text>
<text x="47.5" y="93.4" transform="rotate(-90 47.5 93.4)">VDD</text>
<text x="51.3" y="93.4" transform="rotate(-90 51.3 93.4)">VEE</text>
<text x="55.2" y="93.4" transform="rotate(-90 55.2 93.4)">RS</text>
<text x="59" y="93.4" transform="rotate(-90 59 93.4)">R/W</text>
<text x="62.8" y="93.4" transform="rotate(-90 62.8 93.4)">E</text>
<text x="66.6" y="93.4" transform="rotate(-90 66.6 93.4)">D0</text>
<text x="70.4" y="93.4" transform="rotate(-90 70.4 93.4)">D1</text>
<text x="74.2" y="93.4" transform="rotate(-90 74.2 93.4)">D2</text>
<text x="78" y="93.4" transform="rotate(-90 78 93.4)">D3</text>
<text x="81.8" y="93.4" transform="rotate(-90 81.8 93.4)">D4</text>
<text x="85.6" y="93.4" transform="rotate(-90 85.6 93.4)">D5</text>
<text x="89.4" y="93.4" transform="rotate(-90 89.4 93.4)">D6</text>
<text x="93.3" y="93.4" transform="rotate(-90 93.3 93.4)">D7</text>
<text x="97.1" y="93.4" transform="rotate(-90 97.1 93.4)">NC</text>
<text x="100.9" y="93.4" transform="rotate(-90 100.9 93.4)">NC</text>
<text x="104.7" y="93.4" transform="rotate(-90 104.7 93.4)">A</text>
<text x="108.5" y="93.4" transform="rotate(-90 108.5 93.4)">C</text>
<text x="213.7" y="94.3">A2</text>
<text x="213.7" y="90.5">A1</text>
<text x="236.9" y="94.3">D7</text>
<text x="236.9" y="90.5">D8</text>
<text x="42.1" y="99.3" transform="rotate(-90 42.1 99.3)">1</text>
<text x="45.9" y="99.3" transform="rotate(-90 45.9 99.3)">2</text>
<text x="49.7" y="99.3" transform="rotate(-90 49.7 99.3)">3</text>
<text x="53.5" y="99.3" transform="rotate(-90 53.5 99.3)">4</text>
<text x="57.3" y="99.3" transform="rotate(-90 57.3 99.3)">5</text>
<text x="61.1" y="99.3" transform="rotate(-90 61.1 99.3)">6</text>
<text x="64.9" y="99.3" transform="rotate(-90 64.9 99.3)">7</text>
<text x="68.7" y="99.3" transform="rotate(-90 68.7 99.3)">8</text>
<text x="72.5" y="99.3" transform="rotate(-90 72.5 99.3)">9</text>
<text x="76.3" y="101.1" transform="rotate(-90 76.3 101.1)">10</text>
<text x="106.8" y="101.1" transform="rotate(-90 106.8 101.1)">18</text>
<text x="213.7" y="98.1">A3</text>
<text x="213.7" y="101.9">A4</text>
<text x="236.9" y="101.9">D5</text>
<text x="236.9" y="98.1">D6</text>
<text x="213.7" y="105.7">A5</text>
<text x="236.9" y="105.7">D4</text>
<text x="45.9" y="108.7" transform="rotate(-90 45.9 108.7)">J2.1</text>
<text x="49.7" y="108.7" transform="rotate(-90 49.7 108.7)">J2.2</text>
<text x="53.5" y="108.7" transform="rotate(-90 53.5 108.7)">J2.3</text>
<text x="57.3" y="108.7" transform="rotate(-90 57.3 108.7)">J2.4</text>
<text x="61.1" y="108.7" transform="rotate(-90 61.1 108.7)">J2.5</text>
<text x="64.9" y="108.7" transform="rotate(-90 64.9 108.7)">J2.6</text>
<text x="68.7" y="108.7" transform="rotate(-90 68.7 108.7)">J2.7</text>
<text x="72.5" y="108.7" transform="rotate(-90 72.5 108.7)">J2.8</text>
<text x="76.3" y="108.7" transform="rotate(-90 76.3 108.7)">J2.9</text>
<text x="80.1" y="108.7" transform="rotate(-90 80.1 108.7)">J2.1011</text>
<text x="84" y="108.7" transform="rotate(-90 84 108.7)">J2.1112</text>
<text x="87.8" y="108.7" transform="rotate(-90 87.8 108.7)">J2.1213</text>
<text x="91.6" y="108.7" transform="rotate(-90 91.6 108.7)">J2.1314</text>
<text x="95.4" y="108.7" transform="rotate(-90 95.4 108.7)">J2.1415</text>
<text x="99.2" y="108.7" transform="rotate(-90 99.2 108.7)">J2.1516</text>
<text x="103" y="108.7" transform="rotate(-90 103 108.7)">J2.1617</text>
<text x="213.7" y="113.3">A7</text>
<text x="213.7" y="109.5">A6</text>
<text x="236.9" y="113.3">D2</text>
<text x="236.9" y="109.5">D3</text>
<text x="122.3" y="119.3">J1.4</text>
<text x="213.7" y="117.1">5.5V</text>
<text x="232" y="117.1">GND2</text>
<text x="47.5" y="122.1" transform="rotate(-90 47.5 122.1)">VSS</text>
<text x="51.3" y="122.5" transform="rotate(-90 51.3 122.5)">VDD</text>
<text x="55.2" y="122.1" transform="rotate(-90 55.2 122.1)">VEE</text>
<text x="59" y="120.1" transform="rotate(-90 59 120.1)">RS</text>
<text x="62.8" y="121.9" transform="rotate(-90 62.8 121.9)">R/W</text>
<text x="66.6" y="120.1" transform="rotate(-90 66.6 120.1)">EN</text>
<text x="70.4" y="121.9" transform="rotate(-90 70.4 121.9)">DB0</text>
<text x="74.2" y="121.9" transform="rotate(-90 74.2 121.9)">DB1</text>
<text x="78" y="121.9" transform="rotate(-90 78 121.9)">DB2</text>
<text x="81.8" y="121.9" transform="rotate(-90 81.8 121.9)">DB3</text>
<text x="85.6" y="121.9" transform="rotate(-90 85.6 121.9)">DB4</text>
<text x="89.4" y="121.9" transform="rotate(-90 89.4 121.9)">DB5</text>
<text x="93.3" y="121.9" transform="rotate(-90 93.3 121.9)">DB6</text>
<text x="97.1" y="121.9" transform="rotate(-90 97.1 121.9)">DB7</text>
<text x="100.9" y="125" transform="rotate(-90 100.9 125)">LED.A</text>
<text x="104.7" y="125" transform="rotate(-90 104.7 125)">LED.K</text>
<text x="108.1" y="120.9">GND</text>
<text x="109" y="124.7">SCL</text>
<text x="122.3" y="123.1">J1.3</text>
<text x="213.7" y="124.7">GND</text>
<text x="213.7" y="120.9">RST</text>
<text x="232.8" y="120.9">RST1</text>
<text x="234.7" y="124.7">RX1</text>
<text x="321.7" y="120.9">A-IA</text>
<text x="339.5" y="120.9">M1_VS</text>
<text x="108.7" y="128.5">SDA</text>
<text x="122.3" y="126.9">J1.2</text>
<text x="122.3" y="130.7">J1.1</text>
<text x="213.7" y="128.5">RAW</text>
<text x="235.1" y="128.5">TX0</text>
<text x="321.7" y="128.5">A-IB</text>
<text x="336.7" y="128.5">M1_GND</text>
<text x="108.5" y="132.4">VCC</text>
<text x="321.7" y="143.8">B-IA</text>
<text x="339.5" y="143.8">M2_VS</text>
<text x="321.7" y="151.4">B-IB</text>
<text x="336.7" y="151.4">M2_GND</text>
<text x="333.3" y="156.8" transform="rotate(-90 333.3 156.8)">GND</text>
<text x="340.9" y="156.8" transform="rotate(-90 340.9 156.8)">VS</text>
<text x="44.1" y="172.6">1</text>
<text x="54.5" y="172.6">3</text>
<text x="44.1" y="176.4">2</text>
<text x="54.5" y="176.4">4</text>
<text x="220.6" y="181.1">12V+</text>
<text x="221.5" y="184.9">12V-</text>
<text x="221" y="192.5">GND</text>
<text x="225.9" y="204">N</text>
<text x="226.4" y="200.2">L</text>
</g>
<g font-size="3" fill="#808080">
<text x="317.6" y="64.2">Incremental Encoder</text>
<text x="353.2" y="63.7">M1_VS</text>
<text x="353.2" y="94.2">M1_GND</text>
<text x="257.9" y="101.8">MTR_CW</text>
<text x="257.9" y="98">MTR_CCW</text>
<text x="257.9" y="113.2">ENC_A</text>
<text x="257.9" y="109.4">ENC_B</text>
<text x="290.2" y="120.9">MTR_CW</text>
<text x="368.4" y="120.9">M1_VS</text>
<text x="288" y="128.5">MTR_CCW</text>
<text x="368.4" y="128.5">M1_GND</text>
<text x="265.6" y="200.1">AC_L</text>
<text x="265.6" y="203.9">AC_N</text>
</g>
<g font-size="2.7" fill="#808080">
<text x="191.3" y="86.5">POT</text>
<text x="257.8" y="94.1">BT1</text>
<text x="191.3" y="101.7">SDA</text>
<text x="191.6" y="105.5">SCL</text>
<text x="139.7" y="124.5">SCL</text>
<text x="139.7" y="128.4">SDA</text>
<text x="139.7" y="162.6">POT</text>
<text x="67.3" y="174.1">BT1</text>
</g>
<g font-size="1.8" fill="#0dab76">
<text x="346.8" y="69.7" transform="rotate(-90 346.8 69.7)">io 0</text>
<text x="199.1" y="77.3">io 0</text>
<text x="199.1" y="73.5">io 0</text>
<text x="252.6" y="73.5">io 0</text>
<text x="252.6" y="77.3">io 0</text>
<text x="324" y="75.3" transform="rotate(-90 324 75.3)">sup 0</text>
<text x="199.1" y="81.2">io 0</text>
<text x="252.6" y="81.2">io 0</text>
<text x="199.1" y="88.8">io 0</text>
<text x="199.1" y="85">io 0</text>
<text x="252.6" y="88.8">io 0</text>
<text x="252.6" y="85">io 0</text>
<text x="324" y="84.2" transform="rotate(-90 324 84.2)">sup 0</text>
<text x="346.8" y="85" transform="rotate(-90 346.8 85)">io 0</text>
<text x="199.1" y="92.6">io 0</text>
<text x="252.6" y="92.6">io 0</text>
<text x="199.1" y="96.4">io 0</text>
<text x="199.1" y="100.2">io 0</text>
<text x="252.6" y="100.2">io 0</text>
<text x="252.6" y="96.4">io 0</text>
<text x="42.1" y="105.7" transform="rotate(-90 42.1 105.7)">pwr 0</text>
<text x="45.9" y="105.7" transform="rotate(-90 45.9 105.7)">pwior 00</text>
<text x="49.7" y="105.7" transform="rotate(-90 49.7 105.7)">pwior 00</text>
<text x="53.5" y="104.2" transform="rotate(-90 53.5 104.2)">iino 00</text>
<text x="57.3" y="104.2" transform="rotate(-90 57.3 104.2)">iino 00</text>
<text x="61.1" y="104.2" transform="rotate(-90 61.1 104.2)">iino 00</text>
<text x="64.9" y="104.2" transform="rotate(-90 64.9 104.2)">iino 00</text>
<text x="68.7" y="104.2" transform="rotate(-90 68.7 104.2)">iino 00</text>
<text x="72.5" y="104.2" transform="rotate(-90 72.5 104.2)">iino 00</text>
<text x="76.3" y="104.2" transform="rotate(-90 76.3 104.2)">iino 00</text>
<text x="80.1" y="104.2" transform="rotate(-90 80.1 104.2)">iino 00</text>
<text x="84" y="104.2" transform="rotate(-90 84 104.2)">iino 00</text>
<text x="87.8" y="104.2" transform="rotate(-90 87.8 104.2)">iino 00</text>
<text x="91.6" y="104.2" transform="rotate(-90 91.6 104.2)">iino 00</text>
<text x="95.4" y="104.7" transform="rotate(-90 95.4 104.7)">nico 00</text>
<text x="99.2" y="104.7" transform="rotate(-90 99.2 104.7)">nico 00</text>
<text x="103" y="105.7" transform="rotate(-90 103 105.7)">paiso 00</text>
<text x="106.8" y="105.7" transform="rotate(-90 106.8 105.7)">pas 0</text>
<text x="199.1" y="107.8">io 0</text>
<text x="199.1" y="104">io 0</text>
<text x="252.6" y="107.8">io 0</text>
<text x="252.6" y="104">io 0</text>
<text x="199.1" y="111.6">io 0</text>
<text x="252.6" y="111.6">io 0</text>
<text x="126.9" y="119.3">pwr 0</text>
<text x="148.7" y="115.4" transform="rotate(-90 148.7 115.4)">sup 0</text>
<text x="175.4" y="117.2" transform="rotate(-90 175.4 117.2)">sup 0</text>
<text x="199.1" y="119.3">io 0</text>
<text x="199.1" y="115.4">io 0</text>
<text x="252.6" y="119.3">io 0</text>
<text x="252.6" y="115.4">io 0</text>
<text x="311.1" y="119.3">io</text>
<text x="359.3" y="119.3">io</text>
<text x="126.9" y="123.1">io 0</text>
<text x="199.1" y="123.1">io 0</text>
<text x="252.6" y="123.1">io 0</text>
<text x="126.9" y="126.9">io 0</text>
<text x="126.9" y="130.7">pwr 0</text>
<text x="175.4" y="126.9" transform="rotate(-90 175.4 126.9)">sup 0</text>
<text x="186.8" y="130.7" transform="rotate(-90 186.8 130.7)">sup 0</text>
<text x="199.1" y="126.9">io 0</text>
<text x="252.6" y="126.9">io 0</text>
<text x="311.1" y="126.9">io</text>
<text x="359.3" y="126.9">io</text>
<text x="148.7" y="140" transform="rotate(-90 148.7 140)">sup 0</text>
<text x="221.1" y="138.3" transform="rotate(-90 221.1 138.3)">io 0 io 0</text>
<text x="224.9" y="138.3" transform="rotate(-90 224.9 138.3)">io 0 io 0</text>
<text x="228.7" y="138.3" transform="rotate(-90 228.7 138.3)">io 0 io 0</text>
<text x="311.1" y="142.1">io</text>
<text x="359.3" y="142.1">io</text>
<text x="311.1" y="149.7">io</text>
<text x="359.3" y="149.7">io</text>
<text x="114.4" y="165" transform="rotate(-90 114.4 165)">pas 0</text>
<text x="30.6" y="172.6" transform="rotate(-90 30.6 172.6)">sup 0</text>
<text x="37.6" y="172.6">pas 2</text>
<text x="58.4" y="172.6">pas 1</text>
<text x="98.5" y="172.6">pas 0</text>
<text x="126.9" y="172.6">pas 0</text>
<text x="137.3" y="172.6" transform="rotate(-90 137.3 172.6)">sup 0</text>
<text x="331.6" y="168.8" transform="rotate(-90 331.6 168.8)">suiop 0</text>
<text x="339.2" y="168.8" transform="rotate(-90 339.2 168.8)">suiop 0</text>
<text x="37.6" y="176.4">pas 2</text>
<text x="58.4" y="176.4">pas 1</text>
<text x="91.6" y="178.1" transform="rotate(-90 91.6 178.1)">sup 0</text>
<text x="237.4" y="179.4">io</text>
<text x="237.4" y="183.2">io</text>
<text x="251.6" y="181.2" transform="rotate(-90 251.6 181.2)">sup 0</text>
<text x="237.4" y="190.9">io</text>
<text x="251.6" y="187.1" transform="rotate(-90 251.6 187.1)">sup 0</text>
<text x="237.4" y="198.5">io</text>
<text x="237.4" y="202.3">io</text>
</g>
<g font-size="1.7" fill="#808080">
<text x="313.4" y="76.6">ENC_A</text>
<text x="313.4" y="79.6">ENC_B</text>
</g>
</svg>
